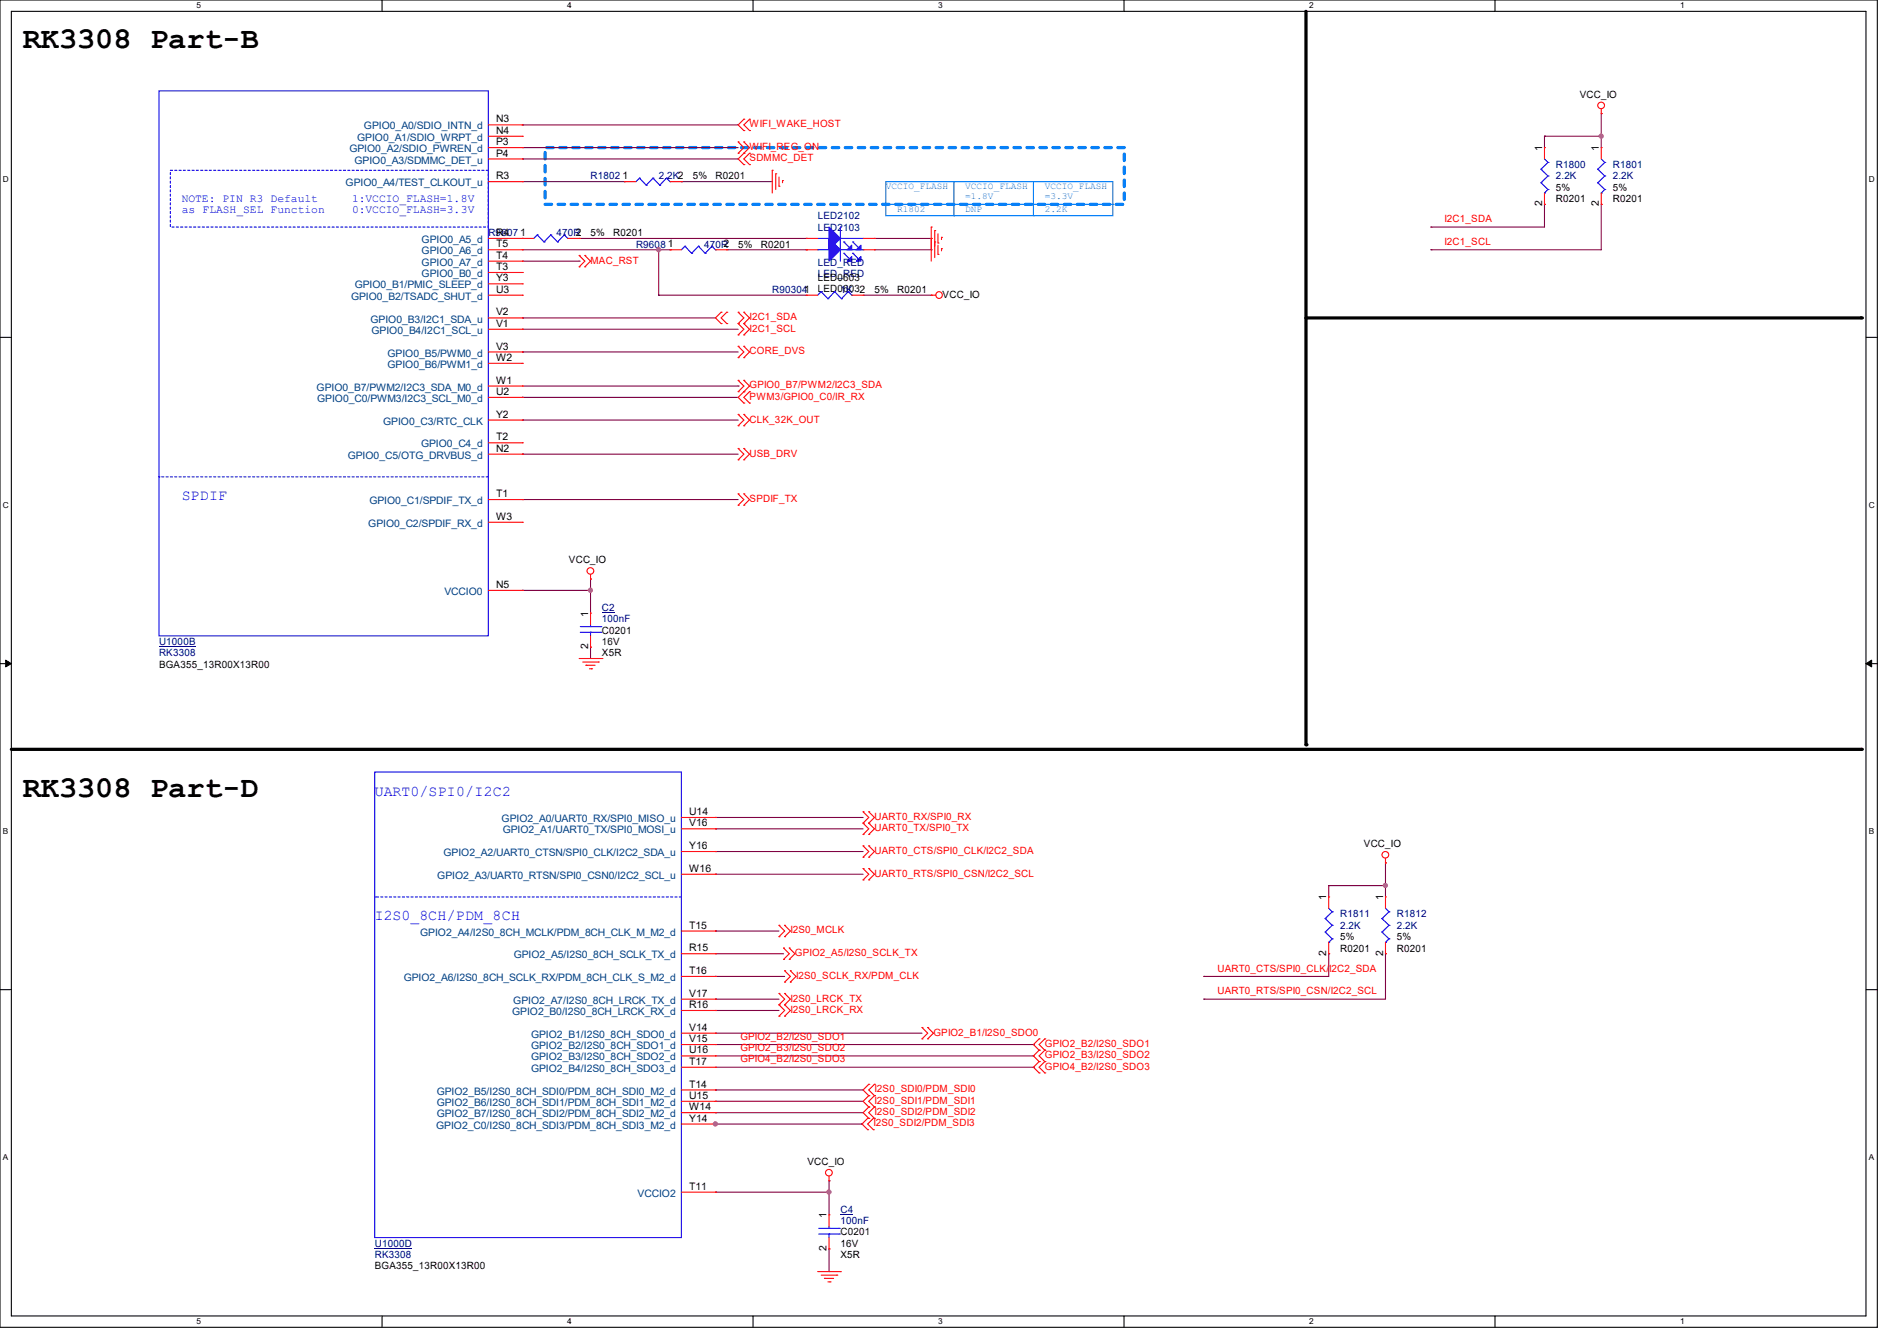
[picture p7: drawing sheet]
<svg xmlns="http://www.w3.org/2000/svg" width="297mm" height="210mm" viewBox="0 0 297 210" stroke-linecap="round" stroke-linejoin="round" font-family="sans-serif">
<path d="M0 0h293.9v207.9h-293.9zM1.8 1.8h290.3v204.3h-290.3z" fill="none" stroke="#000" stroke-width=".17"/>
<g fill="#fff">
<path d="M30.8 .2h.7v1.4h-.7z"/>
<path d="M30.8 206.2h.7v1.4h-.7z"/>
</g>
<path d="M59.8 0v1.8M59.8 206.1v1.8" fill="none" stroke="#000" stroke-width=".17"/>
<g fill="#fff">
<path d="M88.8 .2h.7v1.4h-.7z"/>
<path d="M88.8 206.2h.7v1.4h-.7z"/>
</g>
<path d="M117.9 0v1.8M117.9 206.1v1.8" fill="none" stroke="#000" stroke-width=".17"/>
<g fill="#fff">
<path d="M146.9 .2h.7v1.4h-.7z"/>
<path d="M146.9 206.2h.7v1.4h-.7z"/>
</g>
<path d="M176 0v1.8M176 206.1v1.8" fill="none" stroke="#000" stroke-width=".17"/>
<g fill="#fff">
<path d="M205 .2h.7v1.4h-.7z"/>
<path d="M205 206.2h.7v1.4h-.7z"/>
</g>
<path d="M234.1 0v1.8M234.1 206.1v1.8" fill="none" stroke="#000" stroke-width=".17"/>
<g fill="#fff">
<path d="M263.1 .2h.6v1.4h-.6z"/>
<path d="M263.1 206.2h.6v1.4h-.6z"/>
<path d="M.5 27.3h.9v1.4h-.9z"/>
<path d="M292.6 27.3h.9v1.4h-.9z"/>
<path d="M.5 78.4h.9v1.4h-.9z"/>
<path d="M292.6 78.4h.9v1.4h-.9z"/>
</g>
<path d="M0 52.8h1.8M292.1 52.8h1.8" fill="none" stroke="#000" stroke-width=".17"/>
<g fill="#fff">
<path d="M.5 129.5h.8v1.4h-.8z"/>
<path d="M292.6 129.5h.8v1.4h-.8z"/>
</g>
<path d="M0 103.9h1.8M292.1 103.9h1.8" fill="none" stroke="#000" stroke-width=".17"/>
<path d="M.9 103.4l.9 .5-.9 .5zM292.1 103.9l.9-.5v1z" fill="#000" stroke="#000" stroke-width=".16"/>
<g fill="#fff">
<path d="M.5 180.5h.8v1.4h-.8z"/>
<path d="M292.6 180.5h.8v1.4h-.8z"/>
</g>
<path d="M0 155h1.8M292.1 155h1.8" fill="none" stroke="#000" stroke-width=".17"/>
<path d="M204.5 1.8v114.8M204.5 49.8h86.9M1.8 117.3h289.6" fill="none" stroke="#000" stroke-width=".51"/>
<g fill="#000">
<circle cx="291.4" cy="49.8" r=".25"/>
<circle cx="204.5" cy="116.6" r=".25"/>
<circle cx="291.4" cy="117.3" r=".25"/>
</g>
<path d="M85.3 23.1h90.7v8.9h-90.7z" fill="none" stroke="#0080ff" stroke-width=".51" stroke-dasharray="1 1"/>
<path d="M138.7 28.4h35.5v5.4h-35.5zM138.7 32h35.5M149.4 33.8h.1M149.4 28.4v5.4M161.8 33.8h.1M161.8 28.4v5.4M174.2 32h.1" fill="none" stroke="#0080ff" stroke-width=".17"/>
<g fill="none" stroke="#800040" stroke-width=".17">
<path d="M81.8 19.6h.1M81.8 19.6h33.8M250.7 17.8h.1M250.7 17.8v5.3M81.8 23.1h.1M81.8 24.9h.1M81.8 39.1h23.1M81.8 28.4h16M81.8 23.1h33.8M81.8 24.9h33.8M90.7 37.3h35.5M97.8 28.4h.1"/>
<path d="M103.1 39.1h.1M103.1 39.1v7.1M104.9 39.1h.1M106.7 28.4h.1M106.7 28.4h14.2M113.8 39.1h12.4M126.2 37.3h.1M126.2 39.1h.1M136.9 39.1h8.9M136.9 37.3h8.9M145.8 37.3h.1M145.8 39.1h.1"/>
<path d="M224 35.6h.1M224 39.1h.1M241.8 21.3h.1M241.8 32h.1M241.8 21.3v1.8M241.8 32v3.6h-17.8M241.8 21.3h8.9M250.7 32h.1M250.7 21.3h.1M250.7 32v7.1h-26.7M81.8 55.1h.1M81.8 49.8h.1"/>
<path d="M81.8 51.6h.1M81.8 55.1h33.8M81.8 49.8h30.2M81.8 51.6h33.8M81.8 40.9h8.9M90.7 40.9h.1M103.1 46.2h.1M103.1 46.2h23.1M135.1 46.2h10.7M145.8 46.2h.1M81.8 65.8h.1M81.8 62.2h.1"/>
<path d="M81.8 71.1h.1M81.8 78.2h.1M81.8 65.8h33.8M81.8 62.2h33.8M81.8 71.1h33.8M81.8 60.5h33.8M81.8 78.2h33.8M115.6 60.5h.1M81.8 92.5h.1M81.8 92.5h10.7M92.5 90.7h.1M92.5 92.5h.1"/>
<path d="M92.5 90.7v5.3M92.5 101.3h.1M92.5 101.3v1.8M112 136.9h.1M112 133.3h.1M112 128h.1M112 129.8h.1M112 136.9h23.1M112 133.3h23.1M112 128h23.1M112 129.8h23.1M208 138.7h.1"/>
<path d="M208 138.7v1.8M208 138.7h8.9M216.9 135.1h.1M216.9 138.7h.1M216.9 135.1v5.4M112 152.9h.1M112 149.4h.1M112 145.8h.1M112 156.5h.1M112 158.2h.1M112 152.9h10.9M112 149.4h10.7"/>
<path d="M112 156.5h10M112 145.8h10M112 158.2h10M188.5 152.9h.1M188.5 156.5h.1M208 149.4h.1M208 149.4v3.5h-19.5M216.9 149.4h.1M216.9 149.4v7.1h-28.4M111.8 176h23.2M112 170.7h.1M112 172.5h.1"/>
<path d="M112 174.2h.1M112 161.8h.1M112 176h.1M112 170.7h23.1M112 172.5h23.1M112 174.2h23.1M112 161.8h32.4M112 163.6h49.8M112 165.4h49.8M112 167.1h49.8M135 176h.1M161.8 163.6h.1"/>
<path d="M161.8 165.4h.1M161.8 167.1h.1M112 186.7h.1M112 186.7h17.8M129.8 184.9h.1M129.8 186.7h.1M129.8 195.6h.1M129.8 184.9v5.3M129.8 195.6v3.5"/>
</g>
<g fill="#f0f" stroke="#f0f" stroke-width=".17">
<circle cx="129.8" cy="186.7" r=".32"/>
<circle cx="250.7" cy="21.3" r=".32"/>
<circle cx="216.9" cy="138.7" r=".32"/>
<circle cx="92.4" cy="92.4" r=".32"/>
<circle cx="103.1" cy="39.1" r=".32"/>
<circle cx="112" cy="176" r=".32"/>
</g>
<g fill="none" stroke="#f00" stroke-width=".17">
<path d="M76.5 19.6h5.3M81.8 19.6h.1M116.5 18.7h.1M116.5 18.7l-.9 .9 .9 .8M117.3 18.7h.1M117.3 18.7l-.8 .9 .8 .8M250.7 17.8h.1M250.7 17.1v.7M76.5 39.1h5.3M76.5 37.3h7.1M76.5 28.4h5.3M76.5 21.3h5.3"/>
<path d="M76.5 23.1h5.3M76.5 24.9h5.3M81.8 37.3h.1M81.8 21.3h.1M81.8 23.1h.1M81.8 24.9h.1M81.8 28.4h.1M81.8 39.1h.1M88.9 37.3h1.8M90.7 37.3h.1M97.8 28.4h.1M97.8 28.4h1.8"/>
<path d="M104.9 39.1h.1M104.9 39.1h1.8M104.9 28.4h1.8M106.7 28.4h.1M112 39.1h1.8M113.8 39.1h.1M115.6 24h.1M115.6 22.2h.1M115.6 22.2l.9 .9-.9 .9M116.5 24h.1M116.5 22.2h.1M116.5 25.8h.1"/>
<path d="M116.5 20.4h.1M116.5 22.2l.8 .9-1.7 1.8 .9 .9M117.3 25.8h.1M117.3 24h.1M117.3 20.4h.1M117.3 24l-.8 .9 .8 .9M120.9 26.7h.1M120.9 26.7v3.5M121.5 27.2h.1M121.5 27.2v2.5M122 29.2h.1M122 27.7v1.5"/>
<path d="M122.5 28.3h.1M122.5 28.3v.3M126.2 39.1h.1M126.2 37.3h.1M126.2 39.1h1.8M126.2 37.3h1.8M135.1 39.1h1.8M135.1 37.3h1.8M136.9 39.1h.1M136.9 37.3h.1M145.8 35.6h.1M145.8 37.3h.1"/>
<path d="M145.8 35.6v5.3M146.3 36.1h.1M146.3 37.9h.1M146.3 36.1v4.2M146.9 38.1h.1M146.9 39.8h.1M146.9 36.6v1.5M146.9 38.4v1.4M147.4 37.2h.1M147.4 38.9h.1M147.4 37.2v.3M147.4 38.9v.4"/>
<path d="M241.8 23.1h.1M241.8 32h.1M241.8 23.1v1.8M241.8 30.2v1.8M250.7 23.1h.1M250.7 32h.1M250.7 23.1v1.8M250.7 30.2v1.8M76.5 46.2h5.3M76.5 40.9h5.3M76.5 42.7h5.3M76.5 44.4h5.3"/>
<path d="M76.5 49.8h5.3M76.5 51.6h5.3M76.5 55.1h5.3M76.5 56.9h5.3M81.8 40.9h.1M81.8 42.7h.1M81.8 44.4h.1M81.8 46.2h.1M81.8 49.8h.1M81.8 51.6h.1M81.8 55.1h.1M81.8 56.9h.1"/>
<path d="M90.7 41.8h.1M90.7 40h.1M90.7 40l.9 .9-.9 .9M91.6 41.8h.1M91.6 40h.1M91.6 40l.9 .9-.9 .9M112.9 48.9h.1M112.9 50.7h.1M112.9 48.9l-.9 .9 .9 .9M113.8 50.7h.1M113.8 48.9h.1M113.8 48.9l-.9 .9 .9 .9"/>
<path d="M115.6 52.5h.1M115.6 50.7h.1M115.6 48.9h.1M115.6 56h.1M115.6 54.2h.1M115.6 59.6h.1M115.6 50.7l.9 .9-.9 .9M115.6 48.9l.9 .9-.9 .9M115.6 54.2l.9 .9-.9 .9M115.6 59.6l.9 .9-.9 .8M116.5 52.5h.1M116.5 50.7h.1"/>
<path d="M116.5 48.9h.1M116.5 56h.1M116.5 54.2h.1M116.5 59.6h.1M116.5 50.7l.8 .9-.8 .9M116.5 54.2l.8 .9-.8 .9M116.5 48.9l.8 .9-.8 .9M116.5 59.6l.8 .9-1.7 1.7 .9 .9M126.2 46.2h.1M126.2 46.2h1.8M133.3 46.2h1.8M135.1 46.2h.1"/>
<path d="M145.8 46.2h.1M145.8 46.2h.7M76.5 60.5h5.3M76.5 62.2h5.3M76.5 65.8h5.3M76.5 69.3h5.3M76.5 78.2h5.3M76.5 71.1h5.3M81.8 60.5h.1M81.8 62.2h.1M81.8 65.8h.1M81.8 69.3h.1"/>
<path d="M81.8 78.2h.1M81.8 71.1h.1M115.6 66.7h.1M115.6 64.9h.1M115.6 72h.1M115.6 70.2h.1M115.6 61.3h.1M115.6 79.1h.1M115.6 77.3h.1M115.6 64.9l.9 .9-.9 .9M115.6 70.2l.9 .9-.9 .9M115.6 77.3l.9 .9-.9 .9"/>
<path d="M116.5 66.7h.1M116.5 64.9h.1M116.5 72h.1M116.5 70.2h.1M116.5 61.3h.1M116.5 63.1h.1M116.5 79.1h.1M116.5 77.3h.1M116.5 64.9l.8 .9-.8 .9M116.5 70.2l.8 .9-.8 .9M116.5 77.3l.8 .9-.8 .9M117.3 63.1h.1"/>
<path d="M117.3 61.3h.1M117.3 61.3l-.8 .9 .8 .9M76.5 92.5h5.3M76.5 81.8h5.3M81.8 92.5h.1M81.8 81.8h.1M92.5 90.7h.1M92.5 96h.1M92.5 90v.7M92.5 96v1.8M92.5 99.6v1.7M90.7 103.1h3.5"/>
<path d="M91.2 103.7h2.5M91.7 104.2h.1M91.7 104.2h1.5M92.3 104.7h.3M92.5 101.3h.1M92.6 104.7h.1M93.7 103.7h.1M94.2 103.1h.1M106.7 128h5.3M106.7 129.8h5.3M106.7 133.3h5.3M106.7 136.9h5.3"/>
<path d="M112 128h.1M112 129.8h.1M112 133.3h.1M112 136.9h.1M135.1 137.8h.1M135.1 136h.1M135.1 128.9h.1M135.1 127.1h.1M135.1 130.7h.1M135.1 134.2h.1M135.1 132.5h.1M135.1 136l.9 .9-.9 .9"/>
<path d="M135.1 127.1l.9 .9-.9 .9M135.1 128.9l.9 .9-.9 .9M135.1 132.5l.9 .8-.9 .9M136 137.8h.1M136 136h.1M136 128.9h.1M136 127.1h.1M136 130.7h.1M136 134.2h.1M136 132.5h.1M136 136l.9 .9-.9 .9M136 127.1l.9 .9-.9 .9"/>
<path d="M136 128.9l.9 .9-.9 .9M136 132.5l.9 .8-.9 .9M216.9 135.1h.1M216.9 134.4v.7M106.7 152.9h5.3M106.7 156.5h5.3M106.7 158.2h5.3M106.7 145.8h5.3M106.7 149.4h5.3M112 152.9h.1M112 156.5h.1M112 158.2h.1"/>
<path d="M112 145.8h.1M112 149.4h.1M122 146.7h.1M122 144.9h.1M122 157.4h.1M122 155.6h.1M122 159.1h.1M122 144.9l.9 .9-.9 .9M122 155.6l.9 .9-.9 .9M122 157.4l.9 .8-.9 .9M122.7 150.2h.1M122.7 148.5h.1"/>
<path d="M122.7 148.5l.9 .9-.9 .8M122.9 153.8h.1M122.9 152h.1M122.9 146.7h.1M122.9 144.9h.1M122.9 157.4h.1M122.9 155.6h.1M122.9 159.1h.1M122.9 152l.8 .9-.8 .9M122.9 144.9l.8 .9-.8 .9M122.9 155.6l.8 .9-.8 .9M122.9 157.4l.8 .8-.8 .9"/>
<path d="M123.6 150.2h.1M123.6 148.5h.1M123.6 148.5l.9 .9-.9 .8M123.7 153.8h.1M123.7 152h.1M123.7 152l.9 .9-.9 .9M208 140.5h.1M208 149.4h.1M208 140.5v1.7M208 147.6v1.8M216.9 140.5h.1M216.9 149.4h.1"/>
<path d="M216.9 140.5v1.7M216.9 147.6v1.8M106.7 161.8h5.3M106.7 163.6h5.3M106.7 165.4h5.3M106.7 167.1h5.3M106.7 170.7h5.3M106.7 172.5h5.3M106.7 174.2h5.3M106.7 176h5.3M112 161.8h.1M112 163.6h.1"/>
<path d="M112 165.4h.1M112 167.1h.1M112 170.7h.1M112 172.5h.1M112 174.2h.1M112 176h.1M135.8 175.1h.1M135.8 176.9h.1M135.8 175.1l-.8 .9 .8 .9M136 169.8h.1M136 171.6h.1M136 173.4h.1"/>
<path d="M136 175.1h.1M136 169.8l-.9 .9 .9 .9M136 171.6l-.9 .9 .9 .9M136 173.4l-.9 .8 .9 .9M136.7 176.9h.1M136.7 175.1h.1M136.7 175.1l-.9 .9 .9 .9M136.9 171.6h.1M136.9 169.8h.1M136.9 173.4h.1M136.9 175.1h.1M136.9 169.8l-.9 .9 .9 .9"/>
<path d="M136.9 171.6l-.9 .9 .9 .9M136.9 173.4l-.9 .8 .9 .9M144.4 162.7h.1M144.4 160.9h.1M144.4 160.9l.8 .9-.8 .9M145.2 162.7h.1M145.2 160.9h.1M145.2 160.9l.9 .9-.9 .9M162.7 162.7h.1M162.7 164.5h.1M162.7 166.2h.1M162.7 168h.1"/>
<path d="M162.7 162.7l-.9 .9 .9 .9M162.7 164.5l-.9 .9 .9 .8M162.7 166.2l-.9 .9 .9 .9M163.6 164.5h.1M163.6 162.7h.1M163.6 166.2h.1M163.6 168h.1M163.6 162.7l-.9 .9 .9 .9M163.6 164.5l-.9 .9 .9 .8M163.6 166.2l-.9 .9 .9 .9M106.7 186.7h5.3M112 186.7h.1"/>
<path d="M128 199.1h3.6M128.6 199.7h2.4M129.8 184.9h.1M129.8 190.2h.1M129.8 195.6h.1M129.8 184.2v.7M129.8 190.2v1.8M129.8 193.8v1.8M131 199.7h.1M131.6 199.1h.1M129.1 200.2h.1M129.1 200.2h1.4"/>
<path d="M129.6 200.7h.4M130 200.7h.1"/>
<circle cx="250.7" cy="16.5" r=".52"/>
<circle cx="147" cy="46.2" r=".52"/>
<circle cx="92.4" cy="89.4" r=".52"/>
<circle cx="216.9" cy="133.9" r=".52"/>
<circle cx="129.8" cy="183.6" r=".52"/>
</g>
<g fill="none" stroke="#00f" stroke-width=".17">
<path d="M24.9 14.2h51.6v85.4h-51.6zM84.1 36.8h.1M84.1 36.8l-.5 .5M84.1 36.8l1.1 1.1M85.2 37.9h.1M86.2 36.8h.1M86.2 36.8l-1 1.1M86.2 36.8l1.1 1.1M87.3 37.9h.1M88.3 36.8h.1M88.3 36.8l-1 1.1M88.3 36.8l.6 .5"/>
<path d="M88.9 37.3h.1M100.1 27.9h.1M100.1 27.9l-.5 .5M100.1 27.9l1.1 1.1M101.2 29h.1M102.2 27.9h.1M102.2 27.9l-1 1.1M102.2 27.9l1.1 1.1M103.3 29h.1M104.4 27.9h.1M104.4 27.9l-1.1 1.1M104.4 27.9l.5 .5"/>
<path d="M104.9 28.4h.1M107.2 38.6h.1M107.2 38.6l-.5 .5M107.2 38.6l1.1 1.1M108.3 39.7h.1M109.3 38.6h.1M109.3 38.6l-1 1.1M109.3 38.6l1.1 1.1M110.4 39.7h.1M111.5 38.6h.1M111.5 38.6l-1.1 1.1M111.5 38.6l.5 .5"/>
<path d="M112 39.1h.1M128 39.1h1.8M128 37.3h1.8M129.8 39.1h.1M129.8 37.3h.1M131.6 37.3h.1M131.6 35.6h.1M131.6 35.6v5.3M131.6 39.1h3.5M131.6 37.3h3.5M132.1 39.7h.1M132.1 37.9h.1"/>
<path d="M132.1 39.7l.9 .9M132.1 37.9l.9 .9M133.5 39.7h.1M133.5 37.9h.1M133.5 39.7l.9 .9M133.5 37.9l.9 .9M135.1 39.1h.1M135.1 37.3h.1M241.3 26.5h.1M241.3 28.6h.1M241.3 26.5l1.1 1.1M241.3 28.6l1.1 1.1"/>
<path d="M241.8 30.2h.1M241.8 24.9l.6 .5M242.4 25.4h.1M242.4 27.6h.1M242.4 29.7h.1M242.4 25.4l-1.1 1.1M242.4 27.6l-1.1 1M242.4 29.7l-.6 .5M250.1 26.5h.1M250.1 28.6h.1M250.1 26.5l1.1 1.1M250.1 28.6l1.1 1.1"/>
<path d="M250.7 30.2h.1M250.7 24.9l.5 .5M251.2 25.4h.1M251.2 27.6h.1M251.2 29.7h.1M251.2 25.4l-1.1 1.1M251.2 27.6l-1.1 1M251.2 29.7l-.5 .5M128.6 45.7h.1M128.6 45.7l-.6 .5M128.6 45.7l1 1.1M129.6 46.8h.1"/>
<path d="M130.7 45.7h.1M130.7 45.7l-1.1 1.1M130.7 45.7l1 1.1M131.7 46.8h.1M132.8 45.7h.1M132.8 45.7l-1.1 1.1M132.8 45.7l.5 .5M133.3 46.2h.1M90.8 99h3.3M90.8 98.1h3.3M92.5 98.1h.1M92.5 99h.1"/>
<path d="M92.5 97.8v.3M92.5 99v.6M94.1 99h.1M94.1 98.1h.1M58.7 120.9h48v72.9h-48zM207.5 143.8h.1M207.5 146h.1M207.5 143.8l1.1 1.1M207.5 146l1.1 1M208 147.6h.1M208 142.2l.6 .6M208.6 142.8h.1"/>
<path d="M208.6 144.9h.1M208.6 147h.1M208.6 142.8l-1.1 1M208.6 144.9l-1.1 1.1M208.6 147l-.6 .6M216.4 143.8h.1M216.4 146h.1M216.4 143.8l1.1 1.1M216.4 146l1.1 1M216.9 147.6h.1M216.9 142.2l.6 .6M217.5 142.8h.1"/>
<path d="M217.5 144.9h.1M217.5 147h.1M217.5 142.8l-1.1 1M217.5 144.9l-1.1 1.1M217.5 147l-.6 .6M128.2 193.3h3.2M128.2 192.4h3.2M129.8 192.4h.1M129.8 193.3h.1M129.8 192v.4M129.8 193.3v.5M131.4 193.3h.1"/>
<path d="M131.4 192.4h.1"/>
</g>
<path d="M94.2 95.9h2.1M24.9 101.2h5.7M58.7 195.5h5.8M131.6 190.1h2" fill="none" stroke="#000080" stroke-width=".16"/>
<g fill="#00f" stroke="#00f" stroke-width=".17">
<path d="M129.8 37.3l1.8 1.8-1.8 1.8z"/>
<path d="M132.6 40.9l.7-.7v.7z"/>
<path d="M134.1 40.9l.7-.7v.7z"/>
<path d="M129.8 35.6l1.8 1.7-1.8 1.8z"/>
<path d="M132.6 39.1l.7-.7v.7z"/>
<path d="M134.1 39.1l.7-.7v.7z"/>
</g>
<path d="M26.7 26.7h49.8v8.9h-49.8zM24.9 74.7h.1M76.5 74.7h-51.6M58.7 140.5h.1M106.7 140.5h-48" fill="none" stroke="#00f" stroke-width=".17" stroke-dasharray=".3 .3"/>
<g font-size="4.7">
<text x="3.6" y="7.5">RK3308 Part-B</text>
<text x="3.6" y="124.8">RK3308 Part-D</text>
</g>
<g font-size="2.3" fill="#00f">
<text x="28.4" y="78.4">SPDIF</text>
<text x="58.7" y="124.6">UART0/SPI0/I2C2</text>
<text x="58.7" y="144.1">I2S0_8CH/PDM_8CH</text>
</g>
<g font-size="1.8" fill="#00f">
<text x="28.4" y="31.6">NOTE: PIN R3 Default</text>
<text x="28.4" y="33.4">as FLASH_SEL Function</text>
<text x="55.1" y="31.6">1:VCCIO_FLASH=1.8V</text>
<text x="55.1" y="33.4">0:VCCIO_FLASH=3.3V</text>
</g>
<g font-size="1.6">
<text x="247.3" y="15.3">VCC_IO</text>
<text x="77.7" y="19.2">N3</text>
<text x="77.7" y="21">N4</text>
<text x="77.7" y="22.7">P3</text>
<text x="241.4" y="23.6" transform="rotate(-90 241.4 23.6)">1</text>
<text x="250.3" y="23.6" transform="rotate(-90 250.3 23.6)">1</text>
<text x="77.7" y="24.5">P4</text>
<text x="77.7" y="28.1">R3</text>
<text x="97.5" y="28.1">1</text>
<text x="108.5" y="28.1">5%</text>
<text x="112" y="28.1">R0201</text>
<text x="243.6" y="29.9">5%</text>
<text x="252.5" y="29.9">5%</text>
<text x="241.4" y="32.3" transform="rotate(-90 241.4 32.3)">2</text>
<text x="243.6" y="31.7">R0201</text>
<text x="250.3" y="32.3" transform="rotate(-90 250.3 32.3)">2</text>
<text x="252.5" y="31.7">R0201</text>
<text x="77.7" y="37">R4</text>
<text x="77.7" y="38.7">T5</text>
<text x="77.7" y="40.5">T4</text>
<text x="81.5" y="37">1</text>
<text x="90.1" y="37">2</text>
<text x="92.5" y="37">5%</text>
<text x="96" y="37">R0201</text>
<text x="104.6" y="38.7">1</text>
<text x="113.3" y="38.7">2</text>
<text x="115.6" y="38.8">5%</text>
<text x="119.1" y="38.8">R0201</text>
<text x="77.7" y="42.3">T3</text>
<text x="77.7" y="44.1">Y3</text>
<text x="77.7" y="45.8">U3</text>
<text x="128" y="45.7">LED06032</text>
<text x="128" y="43.9">LED0603</text>
<text x="136.9" y="45.9">5%</text>
<text x="140.5" y="45.9">R0201</text>
<text x="147.6" y="46.6">VCC_IO</text>
<text x="77.7" y="49.4">V2</text>
<text x="77.7" y="51.2">V1</text>
<text x="77.7" y="54.7">V3</text>
<text x="77.7" y="56.5">W2</text>
<text x="77.7" y="60.1">W1</text>
<text x="77.7" y="61.8">U2</text>
<text x="77.7" y="65.4">Y2</text>
<text x="77.7" y="69">T2</text>
<text x="77.7" y="70.7">N2</text>
<text x="77.7" y="77.9">T1</text>
<text x="77.7" y="81.4">W3</text>
<text x="89.1" y="88.2">VCC_IO</text>
<text x="77.7" y="92.1">N5</text>
<text x="92.1" y="101.7" transform="rotate(-90 92.1 101.7)">2</text>
<text x="92.1" y="96.6" transform="rotate(-90 92.1 96.6)">1</text>
<text x="94.2" y="99.2">C0201</text>
<text x="94.2" y="101">16V</text>
<text x="24.9" y="104.6">BGA355_13R00X13R00</text>
<text x="94.2" y="102.8">X5R</text>
<text x="107.9" y="127.6">U14</text>
<text x="107.9" y="129.4">V16</text>
<text x="107.9" y="133">Y16</text>
<text x="107.9" y="136.5">W16</text>
<text x="213.5" y="132.7">VCC_IO</text>
<text x="207.6" y="141" transform="rotate(-90 207.6 141)">1</text>
<text x="216.5" y="141" transform="rotate(-90 216.5 141)">1</text>
<text x="107.9" y="145.4">T15</text>
<text x="107.9" y="149">R15</text>
<text x="207.6" y="149.7" transform="rotate(-90 207.6 149.7)">2</text>
<text x="209.8" y="149">R0201</text>
<text x="209.8" y="147.2">5%</text>
<text x="216.5" y="149.7" transform="rotate(-90 216.5 149.7)">2</text>
<text x="218.7" y="149">R0201</text>
<text x="218.7" y="147.2">5%</text>
<text x="107.9" y="152.5">T16</text>
<text x="107.9" y="156.1">V17</text>
<text x="107.9" y="157.9">R16</text>
<text x="107.9" y="161.4">V14</text>
<text x="107.9" y="163.2">V15</text>
<text x="107.9" y="165">U16</text>
<text x="107.9" y="166.8">T17</text>
<text x="107.9" y="170.3">T14</text>
<text x="107.9" y="172.1">U15</text>
<text x="107.9" y="173.9">W14</text>
<text x="107.9" y="175.6">Y14</text>
<text x="126.4" y="182.5">VCC_IO</text>
<text x="107.9" y="186.3">T11</text>
<text x="129.4" y="190.8" transform="rotate(-90 129.4 190.8)">1</text>
<text x="129.4" y="195.9" transform="rotate(-90 129.4 195.9)">2</text>
<text x="131.6" y="193.5">C0201</text>
<text x="131.6" y="197">X5R</text>
<text x="131.6" y="195.2">16V</text>
<text x="58.7" y="198.8">BGA355_13R00X13R00</text>
</g>
<g font-size="1.6" fill="#004080">
<text x="54.7" y="23.8">GPIO0_A2/SDIO_PWREN_d</text>
<text x="55.9" y="22.1">GPIO0_A1/SDIO_WRPT_d</text>
<text x="57" y="20.3">GPIO0_A0/SDIO_INTN_d</text>
<text x="54.1" y="29.2">GPIO0_A4/TEST_CLKOUT_u</text>
<text x="55.5" y="25.6">GPIO0_A3/SDMMC_DET_u</text>
<text x="66" y="38.1">GPIO0_A5_d</text>
<text x="66" y="39.8">GPIO0_A6_d</text>
<text x="66" y="41.6">GPIO0_A7_d</text>
<text x="55" y="46.9">GPIO0_B2/TSADC_SHUT_d</text>
<text x="55.5" y="45.2">GPIO0_B1/PMIC_SLEEP_d</text>
<text x="66" y="43.4">GPIO0_B0_d</text>
<text x="58" y="50.5">GPIO0_B3/I2C1_SDA_u</text>
<text x="58.2" y="52.3">GPIO0_B4/I2C1_SCL_u</text>
<text x="60.7" y="55.8">GPIO0_B5/PWM0_d</text>
<text x="60.7" y="57.6">GPIO0_B6/PWM1_d</text>
<text x="49.6" y="61.2">GPIO0_B7/PWM2/I2C3_SDA_M0_d</text>
<text x="49.7" y="63">GPIO0_C0/PWM3/I2C3_SCL_M0_d</text>
<text x="54.4" y="71.8">GPIO0_C5/OTG_DRVBUS_d</text>
<text x="60" y="66.5">GPIO0_C3/RTC_CLK</text>
<text x="65.9" y="70.1">GPIO0_C4_d</text>
<text x="57.7" y="82.5">GPIO0_C2/SPDIF_RX_d</text>
<text x="57.8" y="79">GPIO0_C1/SPDIF_TX_d</text>
<text x="69.6" y="93.2">VCCIO0</text>
<text x="78.5" y="128.7">GPIO2_A0/UART0_RX/SPI0_MISO_u</text>
<text x="78.7" y="130.5">GPIO2_A1/UART0_TX/SPI0_MOSI_u</text>
<text x="68.5" y="137.6">GPIO2_A3/UART0_RTSN/SPI0_CSN0/I2C2_SCL_u</text>
<text x="69.4" y="134.1">GPIO2_A2/UART0_CTSN/SPI0_CLK/I2C2_SDA_u</text>
<text x="65.8" y="146.5">GPIO2_A4/I2S0_8CH_MCLK/PDM_8CH_CLK_M_M2_d</text>
<text x="63.2" y="153.6">GPIO2_A6/I2S0_8CH_SCLK_RX/PDM_8CH_CLK_S_M2_d</text>
<text x="80.4" y="150.1">GPIO2_A5/I2S0_8CH_SCLK_TX_d</text>
<text x="80.2" y="159">GPIO2_B0/I2S0_8CH_LRCK_RX_d</text>
<text x="80.4" y="157.2">GPIO2_A7/I2S0_8CH_LRCK_TX_d</text>
<text x="83.1" y="162.5">GPIO2_B1/I2S0_8CH_SDO0_d</text>
<text x="83.1" y="164.3">GPIO2_B2/I2S0_8CH_SDO1_d</text>
<text x="83.1" y="166.1">GPIO2_B3/I2S0_8CH_SDO2_d</text>
<text x="83.1" y="167.9">GPIO2_B4/I2S0_8CH_SDO3_d</text>
<text x="68.4" y="171.4">GPIO2_B5/I2S0_8CH_SDI0/PDM_8CH_SDI0_M2_d</text>
<text x="68.4" y="173.2">GPIO2_B6/I2S0_8CH_SDI1/PDM_8CH_SDI1_M2_d</text>
<text x="68.3" y="176.7">GPIO2_C0/I2S0_8CH_SDI3/PDM_8CH_SDI3_M2_d</text>
<text x="68.4" y="175">GPIO2_B7/I2S0_8CH_SDI2/PDM_8CH_SDI2_M2_d</text>
<text x="99.8" y="187.4">VCCIO2</text>
</g>
<g font-size="1.6" fill="#f00">
<text x="117.4" y="23.5">WIFI_REG_ON</text>
<text x="117.4" y="19.9">WIFI_WAKE_HOST</text>
<text x="117.4" y="25.3">SDMMC_DET</text>
<text x="226.2" y="34.8">I2C1_SDA</text>
<text x="92.5" y="41.3">MAC_RST</text>
<text x="226.2" y="38.4">I2C1_SCL</text>
<text x="117.4" y="51.9">I2C1_SCL</text>
<text x="117.4" y="50.2">I2C1_SDA</text>
<text x="117.4" y="55.5">CORE_DVS</text>
<text x="117.4" y="62.6">PWM3/GPIO0_C0/IR_RX</text>
<text x="117.4" y="60.8">GPIO0_B7/PWM2/I2C3_SDA</text>
<text x="117.4" y="66.2">CLK_32K_OUT</text>
<text x="117.4" y="71.5">USB_DRV</text>
<text x="117.4" y="78.6">SPDIF_TX</text>
<text x="136.9" y="128.4">UART0_RX/SPI0_RX</text>
<text x="136.9" y="130.2">UART0_TX/SPI0_TX</text>
<text x="136.9" y="137.3">UART0_RTS/SPI0_CSN/I2C2_SCL</text>
<text x="136.9" y="133.7">UART0_CTS/SPI0_CLK/I2C2_SDA</text>
<text x="123.7" y="146.2">I2S0_MCLK</text>
<text x="124.5" y="149.7">GPIO2_A5/I2S0_SCLK_TX</text>
<text x="124.6" y="153.3">I2S0_SCLK_RX/PDM_CLK</text>
<text x="190.6" y="152.1">UART0_CTS/SPI0_CLK/I2C2_SDA</text>
<text x="190.6" y="155.7">UART0_RTS/SPI0_CSN/I2C2_SCL</text>
<text x="123.7" y="156.8">I2S0_LRCK_TX</text>
<text x="123.7" y="158.6">I2S0_LRCK_RX</text>
<text x="115.9" y="162.8">GPIO2_B2/I2S0_SDO1</text>
<text x="115.9" y="164.6">GPIO2_B3/I2S0_SDO2</text>
<text x="115.9" y="166.4">GPIO4_B2/I2S0_SDO3</text>
<text x="146.1" y="162.2">GPIO2_B1/I2S0_SDO0</text>
<text x="163.6" y="164">GPIO2_B2/I2S0_SDO1</text>
<text x="163.6" y="165.7">GPIO2_B3/I2S0_SDO2</text>
<text x="163.6" y="167.5">GPIO4_B2/I2S0_SDO3</text>
<text x="136.9" y="171.1">I2S0_SDI0/PDM_SDI0</text>
<text x="136.9" y="172.8">I2S0_SDI1/PDM_SDI1</text>
<text x="136.7" y="176.4">I2S0_SDI2/PDM_SDI3</text>
<text x="136.9" y="174.6">I2S0_SDI2/PDM_SDI2</text>
</g>
<g font-size="1.6" fill="#000080">
<text x="92.5" y="28.1">R1802</text>
<text x="103.1" y="28.1">2.2K2</text>
<text x="243.6" y="26.3">R1800</text>
<text x="243.6" y="28.1">2.2K</text>
<text x="252.5" y="26.3">R1801</text>
<text x="252.5" y="28.1">2.2K</text>
<text x="128" y="34.3">LED2102</text>
<text x="76.5" y="37">R9607</text>
<text x="87.1" y="37">470R</text>
<text x="99.6" y="38.8">R9608</text>
<text x="110.2" y="38.8">470R</text>
<text x="128" y="36.1">LED2103</text>
<text x="128" y="41.6">LED_RED</text>
<text x="120.9" y="45.9">R903041</text>
<text x="128" y="43.4">LED_RED</text>
<text x="131.6" y="45.9">1K</text>
<text x="94.2" y="95.7">C2</text>
<text x="24.9" y="101">U1000B</text>
<text x="94.2" y="97.5">100nF</text>
<text x="24.9" y="102.8">RK3308</text>
<text x="209.8" y="143.7">R1811</text>
<text x="218.7" y="143.7">R1812</text>
<text x="209.8" y="145.5">2.2K</text>
<text x="218.7" y="145.5">2.2K</text>
<text x="131.6" y="189.9">C4</text>
<text x="131.6" y="191.7">100nF</text>
<text x="58.7" y="195.2">U1000D</text>
<text x="58.7" y="197">RK3308</text>
</g>
<g font-size="1.5" fill="#0080ff">
<text x="138.7" y="29.7">VCCIO_FLASH</text>
<text x="151.1" y="29.7">VCCIO_FLASH</text>
<text x="163.6" y="29.7">VCCIO_FLASH</text>
<text x="140.5" y="33.2">R1802</text>
<text x="151.1" y="31.2">=1.8V</text>
<text x="151.1" y="33.2">DNP</text>
<text x="163.6" y="31.2">=3.3V</text>
<text x="163.6" y="33.2">2.2K</text>
</g>
<g font-size="1.3">
<text x="30.8" y="1.3">5</text>
<text x="88.8" y="1.3">4</text>
<text x="146.9" y="1.3">3</text>
<text x="205" y="1.3">2</text>
<text x="263.1" y="1.3">1</text>
<text x=".5" y="28.4">D</text>
<text x="292.6" y="28.4">D</text>
<text x=".5" y="79.5">C</text>
<text x="292.6" y="79.5">C</text>
<text x=".5" y="130.6">B</text>
<text x="292.6" y="130.6">B</text>
<text x=".5" y="181.7">A</text>
<text x="292.6" y="181.7">A</text>
<text x="30.8" y="207.4">5</text>
<text x="88.8" y="207.4">4</text>
<text x="146.9" y="207.4">3</text>
<text x="205" y="207.4">2</text>
<text x="263.1" y="207.4">1</text>
</g>
</svg>
